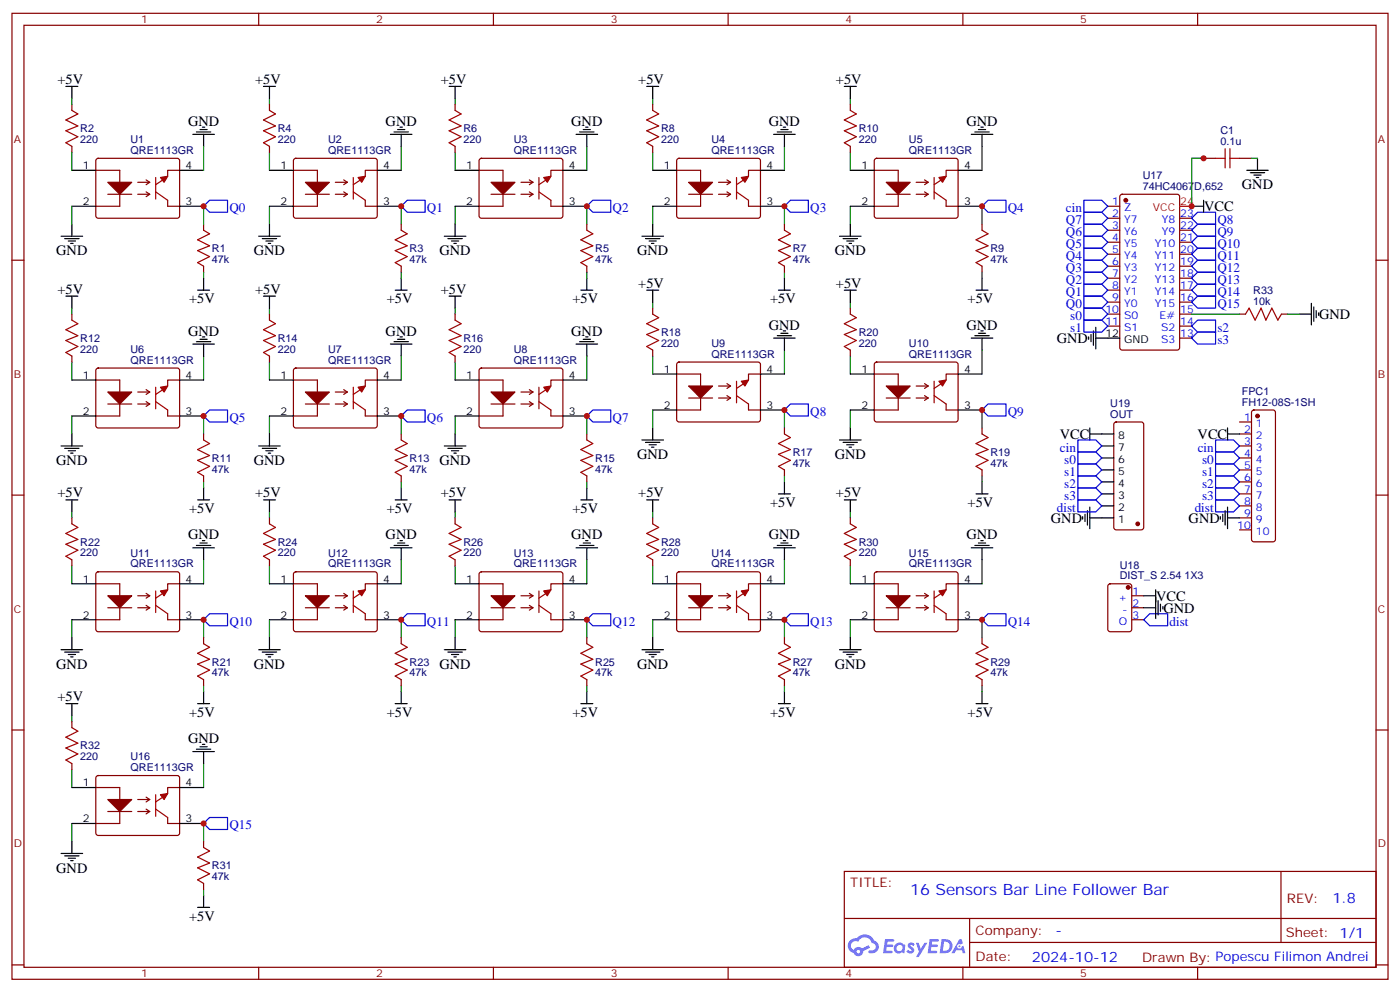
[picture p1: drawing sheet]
<svg xmlns="http://www.w3.org/2000/svg" width="412mm" height="292mm" viewBox="0 0 412 292" stroke-linecap="round" stroke-linejoin="round" font-family="sans-serif">
<g fill="none" stroke="#870000" stroke-width=".35">
<path d="M3.5 3.9h405.4v284.4h-405.4zM7.1 7.4h398.2v277.3h-398.2zM76.2 3.9v3.5M145.3 3.9v3.5M214.5 3.9v3.5M283.6 3.9v3.5M352.8 3.9v3.5M3.5 76.6h3.6M405.3 76.6h3.6M3.5 145.7h3.6M405.3 145.7h3.6M3.5 214.9h3.6"/>
<path d="M405.3 214.9h3.6M248.7 256.5h156.6v28.2h-156.6zM377.3 256.5v20.9M248.7 270.4h156.5M285.6 277.4h119.6M285.6 270.4v14.1M3.5 284h3.6M76.2 284.7v3.6M145.3 284.7v3.6M214.5 284.7v3.6M283.6 284.7v3.6M352.8 284.7v3.6"/>
<path d="M405.3 284h3.6"/>
</g>
<g fill="#5487ff">
<path d="M267.7 277.7a1.22 1.22 0 0 1 1.7 .2l-.4 .6a.47 .47 0 0 0-.3-.4 .47 .47 0 0 0-.5 .2l.1 .2a1.14 1.14 0 0 1 .8 1.8 1.14 1.14 0 0 1-1.9 0l-.2-.2 .5-.6 .7 .5a.29 .29 0 0 0 .3-.3 .29 .29 0 0 0-.2-.3 1.04 1.04 0 0 1-.6-1.7z"/>
<path d="M260.7 276.4h2.4l.3 .2-.2 .5-1.8 .1-.1 .8h1.5l.3 .4-.3 .4h-1.6l-.2 1.1h1.7l.2 .3-.2 .3-2.6 .1z"/>
<path d="M273.8 276.4h2.4l.3 .2-.1 .5-1.8 .1-.2 .8h1.6l.3 .4-.4 .4h-1.6l-.1 1.1h1.7l.2 .3-.2 .3-2.6 .1z"/>
<path d="M282.6 276.4h.7l.3 1.3-.6 .3a.69 .69 0 0 0-1 .3 .69 .69 0 0 0 .4 .9 .69 .69 0 0 0 .9-.6l.5-.2 .6 2.2h-.8l-.2-.9h-1.8l-.5 .9h-.8z"/>
<path d="M269.8 277.5h.8l.6 1.8 1.1-1.8h.9l-2.6 4.2h-.8l.9-1.5z"/>
<path d="M277.4 276.4l-.6 4.2h1.3a2.11 2.11 0 0 0 2.5-2.1 2.11 2.11 0 0 0-2.5-2.1zM278.1 277.2a1.39 1.39 0 0 1 1.7 1.4 1.39 1.39 0 0 1-1.8 1.3h-.3z"/>
<path d="M263.7 278.1a1.54 1.54 0 0 0-.1 2.1 1.54 1.54 0 0 0 2.2 .1l.6 .3 .3-2.3-.2-.3h-.4a1.49 1.49 0 0 0-2.4 .1zM264 279.1a.94 .94 0 0 1 1.8 0 .94 .94 0 0 1-1.8 0z"/>
<path d="M250.4 276.8a2.18 2.18 0 0 0 1.1 3.7 1.44 1.44 0 0 0 1.6 .9 1.44 1.44 0 0 0 1.2-1.4l2-1-.5-.8-1.9 1a1.47 1.47 0 0 0-2.4 .4 1.39 1.39 0 0 1-.7-1.9 1.39 1.39 0 0 1 2-.5 2.12 2.12 0 0 1 2.2-1.3 2.12 2.12 0 0 1 1.9 1.7 1.14 1.14 0 0 1 1.1 1.4 1.14 1.14 0 0 1-1.7 .7 .43 .43 0 0 0-.5 .4 .43 .43 0 0 0 .4 .5 1.98 1.98 0 0 0 2.5-1.2 1.98 1.98 0 0 0-1.2-2.6 3.1 3.1 0 0 0-5.3-.6l-.9 .1zM252.3 280.1a.55 .55 0 0 1 1.1 0 .55 .55 0 0 1-1.1 0z"/>
<circle cx="282.6" cy="278.5" r=".26"/>
</g>
<g fill="none" stroke="#870000" stroke-width=".35">
<path d="M21.2 30.7v1.8M79.4 30.7v1.8M134.1 30.7v1.8M192.3 30.7v1.8M250.5 30.7v1.8M21.2 43.1v1.7M28.2 50.1h7.1v10.6h-7.1M28.5 46.8l.4-.2h23.3l.5 .2 .2 .5v16.5l-.7 .4h-23.5l-.5-.7v-16.2zM31.7 57.2h7.1M40.6 57.2h3.5M40.6 53.7h3.5M43 53l1.1 .7"/>
<path d="M43 56.5l1.1 .7M44.1 53.7l-1.1 .7M44.1 57.2l-1.1 .7M49.4 58.9v1.8h3.5M52.9 50.1h-3.5v1.8M79.4 43.1v1.7M86.4 50.1h7.1v10.6h-7.1M86.7 46.8l.4-.2h23.3l.5 .2 .2 .5v16.5l-.7 .4h-23.5l-.5-.7v-16.2zM90 57.2h7M98.8 57.2h3.5M98.8 53.7h3.5M101.2 53l1.1 .7"/>
<path d="M101.2 56.5l1.1 .7M102.3 53.7l-1.1 .7M102.3 57.2l-1.1 .7M107.6 58.9v1.8h3.5M111.1 50.1h-3.5v1.8M134.1 43.1v1.7M141.1 50.1h7.1v10.6h-7.1M141.3 46.8l.5-.2h23.3l.5 .2 .2 .5-.1 16.5-.6 .4h-23.6l-.4-.7v-16.2zM144.6 57.2h7.1M153.5 57.2h3.5M153.5 53.7h3.5M155.9 53l1.1 .7"/>
<path d="M155.9 56.5l1.1 .7M157 53.7l-1.1 .7M157 57.2l-1.1 .7M162.3 58.9v1.8h3.5M165.8 50.1h-3.5v1.8M192.3 43.1v1.7M199.3 50.1h7.1v10.6h-7.1M199.6 46.8l.4-.2h23.3l.5 .2 .2 .5-.1 16.5-.6 .4h-23.5l-.5-.7v-16.2zM202.8 57.2h7.1M211.7 57.2h3.5M211.7 53.7h3.5M214.1 53l1.1 .7"/>
<path d="M214.1 56.5l1.1 .7M215.2 53.7l-1.1 .7M215.2 57.2l-1.1 .7M220.5 58.9v1.8h3.5M224 50.1h-3.5v1.8M250.5 43.1v1.7M257.5 50.1h7.1v10.6h-7.1M257.8 46.8l.4-.2h23.3l.5 .2 .2 .5v16.5l-.7 .4h-23.5l-.5-.7v-16.2zM261.1 57.2h7M269.9 57.2h3.5M269.9 53.7h3.5M272.3 53l1.1 .7"/>
<path d="M272.3 56.5l1.1 .7M273.4 53.7l-1.1 .7M273.4 57.2l-1.1 .7M278.7 58.9v1.8h3.5M282.2 50.1h-3.5v1.8M330.1 57.4l.5-.2h16.2l.6 .4 .1 44.7-.5 .7h-16.4l-.7-.4-.1-44.7zM354.5 46.6h3.6M365.1 46.6h3.6M60 66v1.8M60 78.4v1.7M118.2 66v1.8M118.2 78.4v1.7"/>
<path d="M172.9 66v1.8M172.9 78.4v1.7M231.1 66v1.8M231.1 78.4v1.7M289.3 66v1.8M289.3 78.4v1.7M326.3 60.7h3.5M326.3 64.2h3.5M326.3 67.8h3.5M326.3 71.3h3.5M326.3 74.8h3.5M326.3 78.4h3.5"/>
<path d="M347.5 64.2h3.5M347.5 67.8h3.5M347.5 71.3h3.5M347.5 74.8h3.5M347.5 78.4h3.5M21.2 92.5v1.7M79.4 92.5v1.7M134.1 92.5v1.7M192.3 90.7v1.8M250.5 90.7v1.8M326.3 81.9h3.5M326.3 85.4h3.5"/>
<path d="M326.3 88.9h3.5M326.3 92.5h3.5M326.3 96h3.5M347.5 81.9h3.5M347.5 85.4h3.5M347.5 88.9h3.5M347.5 92.5h3.5M347.5 96h3.5M347.5 99.5h3.5M365.1 92.5h1.8M377.5 92.5h1.7M21.2 104.8v1.8"/>
<path d="M28.2 111.9h7.1v10.5h-7.1M28.5 108.5l.4-.2h23.3l.5 .2 .2 .5v16.5l-.7 .5-23.5-.1-.5-.6v-16.3zM31.7 118.9h7.1M40.6 118.9h3.5M40.6 115.4h3.5M43 114.7l1.1 .7M43 118.2l1.1 .7M44.1 115.4l-1.1 .7M44.1 118.9l-1.1 .7M52.9 111.9h-3.5v1.7M79.4 104.8v1.8M86.4 111.9h7.1v10.5h-7.1"/>
<path d="M86.7 108.5l.4-.2h23.3l.5 .2 .2 .5v16.5l-.7 .5-23.5-.1-.5-.6v-16.3zM90 118.9h7M98.8 118.9h3.5M98.8 115.4h3.5M101.2 114.7l1.1 .7M101.2 118.2l1.1 .7M102.3 115.4l-1.1 .7M102.3 118.9l-1.1 .7M111.1 111.9h-3.5v1.7M134.1 104.8v1.8M141.1 111.9h7.1v10.5h-7.1M141.3 108.5l.5-.2h23.3l.5 .2 .2 .5-.1 16.5-.6 .5-23.6-.1-.4-.6v-16.3z"/>
<path d="M144.6 118.9h7.1M153.5 118.9h3.5M153.5 115.4h3.5M155.9 114.7l1.1 .7M155.9 118.2l1.1 .7M157 115.4l-1.1 .7M157 118.9l-1.1 .7M165.8 111.9h-3.5v1.7M192.3 103v1.8M199.3 110.1h7.1v10.6h-7.1M199.6 106.8l.4-.2h23.3l.5 .2 .2 .5-.1 16.5-.6 .4-23.5-.1-.5-.6v-16.2zM202.8 117.2h7.1"/>
<path d="M211.7 117.2h3.5M211.7 113.6h3.5M214.1 112.9l1.1 .7M214.1 116.5l1.1 .7M215.2 113.6l-1.1 .7M215.2 117.2l-1.1 .7M220.5 118.9v1.8h3.5M224 110.1h-3.5v1.8M250.5 103v1.8M257.5 110.1h7.1v10.6h-7.1M257.8 106.8l.4-.2h23.3l.5 .2 .2 .5v16.5l-.7 .4-23.5-.1-.5-.6v-16.2zM261.1 117.2h7"/>
<path d="M269.9 117.2h3.5M269.9 113.6h3.5M272.3 112.9l1.1 .7M272.3 116.5l1.1 .7M273.4 113.6l-1.1 .7M273.4 117.2l-1.1 .7M278.7 118.9v1.8h3.5M282.2 110.1h-3.5v1.8M49.4 120.7v1.7h3.5M60 127.7v1.8M107.6 120.7v1.7h3.5M118.2 127.7v1.8"/>
<path d="M162.3 120.7v1.7h3.5M172.9 127.7v1.8M231.1 126v1.7M231.1 138.3v1.8M289.3 126v1.7M289.3 138.3v1.8M328.3 124.4l.5-.2h7.4l.6 .4 .1 30.7-.5 .6-7.6 .1-.7-.5v-30.6zM365.1 124.2h3.6M365.1 127.7h3.6M365.1 131.3h3.6M365.1 134.8h3.6M365.1 138.3h3.6"/>
<path d="M368.9 120.9l.5-.2h5.6l.5 .2 .2 .5v37.4l-.2 .5-.5 .2h-5.6l-.5-.2-.2-.5v-37.4zM21.2 152.4v1.8M60 140.1v1.8M79.4 152.4v1.8M118.2 140.1v1.8M134.1 152.4v1.8M172.9 140.1v1.8M192.3 152.4v1.8M250.5 152.4v1.8M365.1 141.9h3.6M365.1 145.4h3.6M365.1 148.9h3.6"/>
<path d="M365.1 152.4h3.6M365.1 156h3.6M21.2 164.8v1.7M28.2 171.8h7.1v10.6h-7.1M28.5 168.5l.4-.2h23.3l.5 .2 .2 .5v16.5l-.7 .4h-23.5l-.5-.7v-16.2zM31.7 178.9h7.1M40.6 175.4h3.5M40.6 178.9h3.5M43 174.7l1.1 .7M43 178.2l1.1 .7M44.1 175.4l-1.1 .7M44.1 178.9l-1.1 .7"/>
<path d="M52.9 171.8h-3.5v1.8M79.4 164.8v1.7M86.4 171.8h7.1v10.6h-7.1M86.7 168.5l.4-.2h23.3l.5 .2 .2 .5v16.5l-.7 .4h-23.5l-.5-.7v-16.2zM90 178.9h7M98.8 175.4h3.5M98.8 178.9h3.5M101.2 174.7l1.1 .7M101.2 178.2l1.1 .7M102.3 175.4l-1.1 .7M102.3 178.9l-1.1 .7M111.1 171.8h-3.5v1.8"/>
<path d="M134.1 164.8v1.7M141.1 171.8h7.1v10.6h-7.1M141.3 168.5l.5-.2h23.3l.5 .2 .2 .5-.1 16.5-.6 .4h-23.6l-.4-.7v-16.2zM144.6 178.9h7.1M153.5 175.4h3.5M153.5 178.9h3.5M155.9 174.7l1.1 .7M155.9 178.2l1.1 .7M157 175.4l-1.1 .7M157 178.9l-1.1 .7M165.8 171.8h-3.5v1.8M192.3 164.8v1.7"/>
<path d="M199.3 171.8h7.1v10.6h-7.1M199.6 168.5l.4-.2h23.3l.5 .2 .2 .5-.1 16.5-.6 .4h-23.5l-.5-.7v-16.2zM202.8 178.9h7.1M211.7 175.4h3.5M211.7 178.9h3.5M214.1 174.7l1.1 .7M214.1 178.2l1.1 .7M215.2 175.4l-1.1 .7M215.2 178.9l-1.1 .7M224 171.8h-3.5v1.8M250.5 164.8v1.7M257.5 171.8h7.1v10.6h-7.1"/>
<path d="M257.8 168.5l.4-.2h23.3l.5 .2 .2 .5v16.5l-.7 .4h-23.5l-.5-.7v-16.2zM261.1 178.9h7M269.9 175.4h3.5M269.9 178.9h3.5M272.3 174.7l1.1 .7M272.3 178.2l1.1 .7M273.4 175.4l-1.1 .7M273.4 178.9l-1.1 .7M282.2 171.8h-3.5v1.8M326.6 172l.4-.2h5.7l.6 .5 .1 12.9-.5 .7h-5.9l-.6-.4-.1-13zM333.4 175.4h3.5M333.4 178.9h3.5"/>
<path d="M49.4 180.7v1.7h3.5M60 187.7v1.8M107.6 180.7v1.7h3.5M118.2 187.7v1.8M162.3 180.7v1.7h3.5M172.9 187.7v1.8M220.5 180.7v1.7h3.5M231.1 187.7v1.8M278.7 180.7v1.7h3.5M289.3 187.7v1.8M333.4 182.4h3.5M21.2 212.4v1.8"/>
<path d="M60 200.1v1.7M118.2 200.1v1.7M172.9 200.1v1.7M231.1 200.1v1.7M289.3 200.1v1.7M21.2 224.8v1.7M28.2 231.8h7.1v10.6h-7.1M28.5 228.5l.4-.2h23.3l.5 .2 .2 .5v16.5l-.7 .4h-23.5l-.5-.7v-16.2zM31.7 238.9h7.1M40.6 238.9h3.5M40.6 235.3h3.5M43 234.6l1.1 .7"/>
<path d="M43 238.2l1.1 .7M44.1 235.3l-1.1 .7M44.1 238.9l-1.1 .7M52.9 231.8h-3.5v1.8M49.4 240.6v1.8h3.5M60 247.7v1.7M60 260v1.8"/>
</g>
<g fill="#870000" stroke="#870000" stroke-width=".35">
<path d="M31.7 53.7h7.1l-3.5 3.5z"/>
<path d="M90 53.7h7l-3.5 3.5z"/>
<path d="M144.6 53.7h7.1l-3.5 3.5z"/>
<path d="M202.8 53.7h7.1l-3.5 3.5z"/>
<path d="M261.1 53.7h7l-3.5 3.5z"/>
<path d="M31.7 115.4h7.1l-3.5 3.5z"/>
<path d="M90 115.4h7l-3.5 3.5z"/>
<path d="M144.6 115.4h7.1l-3.5 3.5z"/>
<path d="M202.8 113.6h7.1l-3.5 3.6z"/>
<path d="M261.1 113.6h7l-3.5 3.6z"/>
<path d="M31.7 175.4h7.1l-3.5 3.5z"/>
<path d="M90 175.4h7l-3.5 3.5z"/>
<path d="M144.6 175.4h7.1l-3.5 3.5z"/>
<path d="M202.8 175.4h7.1l-3.5 3.5z"/>
<path d="M261.1 175.4h7l-3.5 3.5z"/>
<path d="M31.7 235.3h7.1l-3.5 3.6z"/>
<circle cx="331.6" cy="58.9" r=".53"/>
<circle cx="332.3" cy="172.9" r=".53"/>
<circle cx="335.1" cy="154.2" r=".53"/>
<circle cx="370.4" cy="122.4" r=".53"/>
</g>
<g fill="none" stroke="#000" stroke-width=".35">
<path d="M19.4 25.4h3.5M21.2 25.4v3.6M56.8 39.5h6.3M57.9 38.8h4.2M58.9 38.1h2.1M59.6 37.4h.7M60 39.5v3.6M77.6 25.4h3.5M79.4 25.4v3.6M115 39.5h6.4M116.1 38.8h4.2M117.1 38.1h2.1"/>
<path d="M117.8 37.4h.7M118.2 39.5v3.6M132.3 25.4h3.5M134.1 25.4v3.6M169.7 39.5h6.3M170.7 38.8h4.3M171.8 38.1h2.1M172.5 37.4h.7M172.9 39.5v3.6M190.5 25.4h3.5M192.3 25.4v3.6M227.9 39.5h6.3"/>
<path d="M229 38.8h4.2M230 38.1h2.1M230.7 37.4h.7M231.1 39.5v3.6M248.7 25.4h3.5M250.5 25.4v3.6M286.1 39.5h6.4M287.2 38.8h4.2M288.2 38.1h2.1M288.9 37.4h.7M289.3 39.5v3.6M21.2 50.1h7"/>
<path d="M52.9 50.1h7.1M79.4 50.1h7M111.1 50.1h7.1M134.1 50.1h7M165.8 50.1h7.1M192.3 50.1h7M224 50.1h7.1M250.5 50.1h7M282.2 50.1h7.1M354.5 58.9v3.6M367.2 50.1h6.4M368.3 50.8h4.2"/>
<path d="M369.4 51.5h2.1M370.1 52.2h.7M370.4 46.6v3.5M18 69.5h6.3M19 70.2h4.3M20.1 70.9h2.1M20.8 71.6h.7M21.2 60.7h7M21.2 66v3.5M52.9 60.7h7.1M76.2 69.5h6.3M77.3 70.2h4.2"/>
<path d="M78.3 70.9h2.1M79 71.6h.7M79.4 60.7h7M79.4 66v3.5M111.1 60.7h7.1M130.9 69.5h6.3M131.9 70.2h4.3M133 70.9h2.1M133.7 71.6h.7M134.1 60.7h7M134.1 66v3.5M165.8 60.7h7.1"/>
<path d="M189.1 69.5h6.3M190.1 70.2h4.3M191.2 70.9h2.1M191.9 71.6h.7M192.3 60.7h7M192.3 66v3.5M224 60.7h7.1M247.3 69.5h6.3M248.4 70.2h4.2M249.4 70.9h2.1M250.1 71.6h.7M250.5 60.7h7"/>
<path d="M250.5 66v3.5M282.2 60.7h7.1M351 60.7h3.5M19.4 87.2h3.5M21.2 87.2v3.5M58.2 85.4h3.5M58.9 99.9h2.1M59.6 99.2h.7M60 81.9v3.5M77.6 87.2h3.5M79.4 87.2v3.5M116.4 85.4h3.5"/>
<path d="M117.1 99.9h2.1M117.8 99.2h.7M118.2 81.9v3.5M132.3 87.2h3.5M134.1 87.2v3.5M171.1 85.4h3.5M171.8 99.9h2.1M172.5 99.2h.7M172.9 81.9v3.5M190.5 85.4h3.5M192.3 85.4v3.5M227.9 99.5h6.3"/>
<path d="M229 98.8h4.2M229.3 85.4h3.5M230 98.1h2.1M230.7 97.4h.7M231.1 81.9v3.5M231.1 99.5v3.5M248.7 85.4h3.5M250.5 85.4v3.5M286.1 99.5h6.4M287.2 98.8h4.2M287.5 85.4h3.5M288.2 98.1h2.1"/>
<path d="M288.9 97.4h.7M289.3 81.9v3.5M289.3 99.5v3.5M320.7 99.2v.7M321.4 98.5v2.1M322.1 97.4v4.2M322.8 99.5h7M322.8 96.3v6.4M382.8 92.5h3.5M386.3 89.3v6.3M387 90.3v4.3M387.7 91.4v2.1"/>
<path d="M388.4 92.1v.7M21.2 111.9h7M52.9 111.9h7.1M56.8 101.3h6.3M57.9 100.6h4.2M60 101.3v3.5M79.4 111.9h7M111.1 111.9h7.1M115 101.3h6.4M116.1 100.6h4.2M118.2 101.3v3.5M134.1 111.9h7"/>
<path d="M165.8 111.9h7.1M169.7 101.3h6.3M170.7 100.6h4.3M172.9 101.3v3.5M192.3 110.1h7M224 110.1h7.1M250.5 110.1h7M282.2 110.1h7.1M18 131.3h6.3M19 132h4.3M20.1 132.7h2.1M20.8 133.4h.7"/>
<path d="M21.2 127.7v3.6M21.2 122.4h7M52.9 122.4h7.1M76.2 131.3h6.3M77.3 132h4.2M78.3 132.7h2.1M79 133.4h.7M79.4 127.7v3.6M79.4 122.4h7M111.1 122.4h7.1M130.9 131.3h6.3M131.9 132h4.3"/>
<path d="M133 132.7h2.1M133.7 133.4h.7M134.1 127.7v3.6M134.1 122.4h7M165.8 122.4h7.1M189.1 129.5h6.3M190.1 130.2h4.3M191.2 130.9h2.1M191.9 131.6h.7M192.3 126v3.5M192.3 120.7h7M224 120.7h7.1"/>
<path d="M247.3 129.5h6.3M248.4 130.2h4.2M249.4 130.9h2.1M250.1 131.6h.7M250.5 126v3.5M250.5 120.7h7M282.2 120.7h7.1M321 127.7h7.1M321 126v3.5M324.6 138.3h3.5M324.6 134.8h3.5M324.6 131.3h3.5"/>
<path d="M361.6 127.7h3.5M361.6 126v3.5M19.4 147.1h3.5M21.2 147.1v3.6M58.2 147.1h3.5M58.9 159.8h2.1M59.6 159.1h.7M60 143.6v3.5M77.6 147.1h3.5M79.4 147.1v3.6M116.4 147.1h3.5M117.1 159.8h2.1"/>
<path d="M117.8 159.1h.7M118.2 143.6v3.5M132.3 147.1h3.5M134.1 147.1v3.6M171.1 147.1h3.5M171.8 159.8h2.1M172.5 159.1h.7M172.9 143.6v3.5M190.5 147.1h3.5M192.3 147.1v3.6M229.3 145.4h3.5M230 159.8h2.1"/>
<path d="M230.7 159.1h.7M231.1 141.9v3.5M248.7 147.1h3.5M250.5 147.1v3.6M287.5 145.4h3.5M288.2 159.8h2.1M288.9 159.1h.7M289.3 141.9v3.5M318.9 152.1v.7M319.6 151.4v2.1M320.3 150.3v4.3M321 152.4h7.1"/>
<path d="M321 149.3v6.3M324.6 148.9h3.5M324.6 145.4h3.5M324.6 141.9h3.5M359.5 152.1v.7M360.2 151.4v2.1M360.9 150.3v4.3M361.6 152.4h3.5M361.6 149.3v6.3M21.2 171.8h7M52.9 171.8h7.1M56.8 161.3h6.3"/>
<path d="M57.9 160.5h4.2M60 161.3v3.5M79.4 171.8h7M111.1 171.8h7.1M115 161.3h6.4M116.1 160.5h4.2M118.2 161.3v3.5M134.1 171.8h7M165.8 171.8h7.1M169.7 161.3h6.3M170.7 160.5h4.3M172.9 161.3v3.5"/>
<path d="M192.3 171.8h7M224 171.8h7.1M227.9 161.3h6.3M229 160.5h4.2M231.1 161.3v3.5M250.5 171.8h7M282.2 171.8h7.1M286.1 161.3h6.4M287.2 160.5h4.2M289.3 161.3v3.5M336.9 178.9h3.5M336.9 175.4h3.5"/>
<path d="M340.4 173.6v8.5M341.1 176.8v4.2M341.8 177.8v2.2M342.5 178.5v.7M18 191.2h6.3M19 191.9h4.3M20.1 192.7h2.1M20.8 193.4h.7M21.2 187.7v3.5M21.2 182.4h7M52.9 182.4h7.1M76.2 191.2h6.3"/>
<path d="M77.3 191.9h4.2M78.3 192.7h2.1M79 193.4h.7M79.4 187.7v3.5M79.4 182.4h7M111.1 182.4h7.1M130.9 191.2h6.3M131.9 191.9h4.3M133 192.7h2.1M133.7 193.4h.7M134.1 187.7v3.5M134.1 182.4h7"/>
<path d="M165.8 182.4h7.1M189.1 191.2h6.3M190.1 191.9h4.3M191.2 192.7h2.1M191.9 193.4h.7M192.3 187.7v3.5M192.3 182.4h7M224 182.4h7.1M247.3 191.2h6.3M248.4 191.9h4.2M249.4 192.7h2.1M250.1 193.4h.7"/>
<path d="M250.5 187.7v3.5M250.5 182.4h7M282.2 182.4h7.1M19.4 207.1h3.5M21.2 207.1v3.5M58.2 207.1h3.5M58.9 219.8h2.1M59.6 219.1h.7M60 203.6v3.5M116.4 207.1h3.5M118.2 203.6v3.5M171.1 207.1h3.5"/>
<path d="M172.9 203.6v3.5M229.3 207.1h3.5M231.1 203.6v3.5M287.5 207.1h3.5M289.3 203.6v3.5M21.2 231.8h7M52.9 231.8h7.1M56.8 221.2h6.3M57.9 220.5h4.2M60 221.2v3.6M18 251.2h6.3M19 251.9h4.3"/>
<path d="M20.1 252.6h2.1M20.8 253.3h.7M21.2 247.7v3.5M21.2 242.4h7M52.9 242.4h7.1M58.2 267.1h3.5M60 263.6v3.5"/>
</g>
<g fill="#a10000" stroke="#a10000" stroke-width=".35">
<path d="M47.3 52.2l2.1-.3-1.1 1.8z"/>
<path d="M105.5 52.2l2.1-.3-1.1 1.8z"/>
<path d="M160.2 52.2l2.1-.3-1.1 1.8z"/>
<path d="M218.4 52.2l2.1-.3-1.1 1.8z"/>
<path d="M276.6 52.2l2.1-.3-1.1 1.8z"/>
<path d="M47.3 114l2.1-.4-1.1 1.8z"/>
<path d="M105.5 114l2.1-.4-1.1 1.8z"/>
<path d="M160.2 114l2.1-.4-1.1 1.8z"/>
<path d="M218.4 112.2l2.1-.3-1.1 1.7z"/>
<path d="M276.6 112.2l2.1-.3-1.1 1.7z"/>
<path d="M47.3 174l2.1-.4-1.1 1.8z"/>
<path d="M105.5 174l2.1-.4-1.1 1.8z"/>
<path d="M160.2 174l2.1-.4-1.1 1.8z"/>
<path d="M218.4 174l2.1-.4-1.1 1.8z"/>
<path d="M276.6 174l2.1-.4-1.1 1.8z"/>
<path d="M47.3 233.9l2.1-.3-1.1 1.7z"/>
</g>
<g fill="none" stroke="#a10000" stroke-width=".35">
<path d="M21.2 32.5l1.7 1-3.5 1.8 3.5 1.8-3.5 1.4 3.5 1.8-3.5 1.7 1.8 1.1M79.4 32.5l1.7 1-3.5 1.8 3.5 1.8-3.5 1.4 3.5 1.8-3.5 1.7 1.8 1.1M134.1 32.5l1.7 1-3.5 1.8 3.5 1.8-3.5 1.4 3.5 1.8-3.5 1.7 1.8 1.1M192.3 32.5l1.7 1-3.5 1.8 3.5 1.8-3.5 1.4 3.5 1.8-3.5 1.7 1.8 1.1M250.5 32.5l1.7 1-3.5 1.8 3.5 1.8-3.5 1.4 3.5 1.8-3.5 1.7 1.8 1.1M45.9 56.5l3.5 2.4M45.9 52.2v6.4M48 53l-2.1 1.4M104.1 56.5l3.5 2.4M104.1 52.2v6.4M106.2 53l-2.1 1.4M158.7 56.5l3.6 2.4"/>
<path d="M158.7 52.2v6.4M160.9 53l-2.2 1.4M217 56.5l3.5 2.4M217 52.2v6.4M219.1 53l-2.1 1.4M275.2 56.5l3.5 2.4M275.2 52.2v6.4M277.3 53l-2.1 1.4M358.1 46.6h2.8M360.9 43.8v5.6M362.3 46.6h2.8M362.3 43.8v5.6"/>
<path d="M60 67.8l1.7 1-3.5 1.8 3.5 1.8-3.5 1.4 3.5 1.7-3.5 1.8 1.8 1.1M118.2 67.8l1.7 1-3.5 1.8 3.5 1.8-3.5 1.4 3.5 1.7-3.5 1.8 1.8 1.1M172.9 67.8l1.7 1-3.5 1.8 3.5 1.8-3.5 1.4 3.5 1.7-3.5 1.8 1.8 1.1M231.1 67.8l1.7 1-3.5 1.8 3.5 1.8-3.5 1.4 3.5 1.7-3.5 1.8 1.8 1.1M289.3 67.8l1.7 1-3.5 1.8 3.5 1.8-3.5 1.4 3.5 1.7-3.5 1.8 1.8 1.1M21.2 94.2l1.7 1.1-3.5 1.7 3.5 1.8-3.5 1.4 3.5 1.8-3.5 1.8 1.8 1M79.4 94.2l1.7 1.1-3.5 1.7 3.5 1.8-3.5 1.4 3.5 1.8-3.5 1.8 1.8 1M134.1 94.2l1.7 1.1-3.5 1.7 3.5 1.8-3.5 1.4 3.5 1.8-3.5 1.8 1.8 1M192.3 92.5l1.7 1-3.5 1.8 3.5 1.7-3.5 1.5 3.5 1.7-3.5 1.8 1.8 1M250.5 92.5l1.7 1-3.5 1.8 3.5 1.7-3.5 1.5 3.5 1.7-3.5 1.8 1.8 1M366.9 92.5l1-1.8 1.8 3.5 1.8-3.5 1.4 3.5 1.7-3.5 1.8 3.5 1.1-1.7M45.9 114v6.3"/>
<path d="M45.9 118.2l3.5 2.5M48 114.7l-2.1 1.4M104.1 114v6.3M104.1 118.2l3.5 2.5M106.2 114.7l-2.1 1.4M158.7 114v6.3M158.7 118.2l3.6 2.5M160.9 114.7l-2.2 1.4M217 112.2v6.4M217 116.5l3.5 2.4M219.1 112.9l-2.1 1.4M275.2 112.2v6.4"/>
<path d="M275.2 116.5l3.5 2.4M277.3 112.9l-2.1 1.4M60 129.5l1.7 1.1-3.5 1.7 3.5 1.8-3.5 1.4 3.5 1.8-3.5 1.7 1.8 1.1M118.2 129.5l1.7 1.1-3.5 1.7 3.5 1.8-3.5 1.4 3.5 1.8-3.5 1.7 1.8 1.1M172.9 129.5l1.7 1.1-3.5 1.7 3.5 1.8-3.5 1.4 3.5 1.8-3.5 1.7 1.8 1.1M231.1 127.7l1.7 1.1-3.5 1.8 3.5 1.7-3.5 1.4 3.5 1.8-3.5 1.8 1.8 1M289.3 127.7l1.7 1.1-3.5 1.8 3.5 1.7-3.5 1.4 3.5 1.8-3.5 1.8 1.8 1M21.2 154.2l1.7 1.1-3.5 1.7 3.5 1.8-3.5 1.4 3.5 1.8-3.5 1.7 1.8 1.1M79.4 154.2l1.7 1.1-3.5 1.7 3.5 1.8-3.5 1.4 3.5 1.8-3.5 1.7 1.8 1.1M134.1 154.2l1.7 1.1-3.5 1.7 3.5 1.8-3.5 1.4 3.5 1.8-3.5 1.7 1.8 1.1M192.3 154.2l1.7 1.1-3.5 1.7 3.5 1.8-3.5 1.4 3.5 1.8-3.5 1.7 1.8 1.1M250.5 154.2l1.7 1.1-3.5 1.7 3.5 1.8-3.5 1.4 3.5 1.8-3.5 1.7 1.8 1.1"/>
<path d="M45.9 174v6.3M45.9 178.2l3.5 2.5M48 174.7l-2.1 1.4M104.1 174v6.3M104.1 178.2l3.5 2.5M106.2 174.7l-2.1 1.4M158.7 174v6.3M158.7 178.2l3.6 2.5M160.9 174.7l-2.2 1.4M217 174v6.3M217 178.2l3.5 2.5M219.1 174.7l-2.1 1.4"/>
<path d="M275.2 174v6.3M275.2 178.2l3.5 2.5M277.3 174.7l-2.1 1.4M60 189.5l1.7 1-3.5 1.8 3.5 1.8-3.5 1.4 3.5 1.7-3.5 1.8 1.8 1.1M118.2 189.5l1.7 1-3.5 1.8 3.5 1.8-3.5 1.4 3.5 1.7-3.5 1.8 1.8 1.1M172.9 189.5l1.7 1-3.5 1.8 3.5 1.8-3.5 1.4 3.5 1.7-3.5 1.8 1.8 1.1M231.1 189.5l1.7 1-3.5 1.8 3.5 1.8-3.5 1.4 3.5 1.7-3.5 1.8 1.8 1.1M289.3 189.5l1.7 1-3.5 1.8 3.5 1.8-3.5 1.4 3.5 1.7-3.5 1.8 1.8 1.1M21.2 214.2l1.7 1-3.5 1.8 3.5 1.8-3.5 1.4 3.5 1.7-3.5 1.8 1.8 1.1M45.9 233.9v6.4M45.9 238.2l3.5 2.4M48 234.6l-2.1 1.4"/>
<path d="M60 249.4l1.7 1.1-3.5 1.8 3.5 1.7-3.5 1.4 3.5 1.8-3.5 1.8 1.8 1"/>
</g>
<g fill="none" stroke="#008700" stroke-width=".35">
<path d="M21.2 29v1.7M79.4 29v1.7M134.1 29v1.7M192.3 29v1.7M250.5 29v1.7M21.2 44.8v5.3M60 43.1v7M79.4 44.8v5.3M118.2 43.1v7M134.1 44.8v5.3M172.9 43.1v7M192.3 44.8v5.3"/>
<path d="M231.1 43.1v7M250.5 44.8v5.3M289.3 43.1v7M354.5 46.6h-3.5v14.1M368.7 46.6h1.7M21.2 60.7v5.3M60 60.7v5.3M79.4 60.7v5.3M118.2 60.7v5.3M134.1 60.7v5.3M172.9 60.7v5.3M192.3 60.7v5.3"/>
<path d="M231.1 60.7v5.3M250.5 60.7v5.3M289.3 60.7v5.3M21.2 90.7v1.8M60 80.1v1.8M79.4 90.7v1.8M118.2 80.1v1.8M134.1 90.7v1.8M172.9 80.1v1.8M192.3 88.9v1.8M231.1 80.1v1.8M250.5 88.9v1.8"/>
<path d="M289.3 80.1v1.8M351 92.5h14.1M379.2 92.5h3.6M21.2 106.6v5.3M60 104.8v7.1M79.4 106.6v5.3M118.2 104.8v7.1M134.1 106.6v5.3M172.9 104.8v7.1M192.3 104.8v5.3M231.1 103v7.1M250.5 104.8v5.3"/>
<path d="M289.3 103v7.1M21.2 122.4v5.3M60 122.4v5.3M79.4 122.4v5.3M118.2 122.4v5.3M134.1 122.4v5.3M172.9 122.4v5.3M192.3 120.7v5.3M231.1 120.7v5.3M250.5 120.7v5.3M289.3 120.7v5.3M21.2 150.7v1.7"/>
<path d="M60 141.9v1.7M79.4 150.7v1.7M118.2 141.9v1.7M134.1 150.7v1.7M172.9 141.9v1.7M192.3 150.7v1.7M231.1 140.1v1.8M250.5 150.7v1.7M289.3 140.1v1.8M21.2 166.5v5.3M60 164.8v7M79.4 166.5v5.3"/>
<path d="M118.2 164.8v7M134.1 166.5v5.3M172.9 164.8v7M192.3 166.5v5.3M231.1 164.8v7M250.5 166.5v5.3M289.3 164.8v7M21.2 182.4v5.3M60 182.4v5.3M79.4 182.4v5.3M118.2 182.4v5.3M134.1 182.4v5.3"/>
<path d="M172.9 182.4v5.3M192.3 182.4v5.3M231.1 182.4v5.3M250.5 182.4v5.3M289.3 182.4v5.3M21.2 210.6v1.8M60 201.8v1.8M118.2 201.8v1.8M172.9 201.8v1.8M231.1 201.8v1.8M289.3 201.8v1.8M21.2 226.5v5.3"/>
<path d="M60 224.8v7M21.2 242.4v5.3M60 242.4v5.3M60 261.8v1.8"/>
</g>
<path d="M347.5 60.7h3.5" fill="none" stroke="#f00" stroke-width=".35"/>
<g fill="none" stroke="#00f" stroke-width=".35">
<path d="M119.9 58.9h5.3v3.6h-5.3l-1.7-1.8zM174.6 58.9h5.3v3.6h-5.3l-1.7-1.8zM232.8 58.9h5.3v3.6h-5.3l-1.7-1.8zM291 58.9h5.3v3.6h-5.3l-1.7-1.8zM319.3 58.9h5.3l1.7 1.8-1.7 1.8h-5.3zM60 60.7l1.7-1.8h5.3v3.6h-5.3zM319.3 76.6h5.3l1.7 1.8-1.7 1.7h-5.3zM319.3 73.1h5.3l1.7 1.7-1.7 1.8h-5.3zM319.3 69.5h5.3l1.7 1.8-1.7 1.8h-5.3zM319.3 66h5.3l1.7 1.8-1.7 1.7h-5.3zM319.3 62.5h5.3l1.7 1.7-1.7 1.8h-5.3zM351 78.4l1.8-1.8h5.3v3.5h-5.3z"/>
<path d="M351 71.3l1.8-1.8h5.3v3.6h-5.3zM351 67.8l1.8-1.8h5.3v3.5h-5.3zM352.8 73.1h5.3v3.5h-5.3l-1.8-1.8zM352.8 62.5h5.3v3.5h-5.3l-1.8-1.8zM319.3 94.2h5.3l1.7 1.8-1.7 1.8h-5.3zM319.3 90.7h5.3l1.7 1.8-1.7 1.7h-5.3zM319.3 87.2h5.3l1.7 1.7-1.7 1.8h-5.3zM319.3 83.6h5.3l1.7 1.8-1.7 1.8h-5.3zM319.3 80.1h5.3l1.7 1.8-1.7 1.7h-5.3zM351 99.5l1.8-1.7h5.3v3.5h-5.3zM352.8 94.2h5.3v3.6h-5.3l-1.8-1.8zM352.8 87.2h5.3v3.5h-5.3l-1.8-1.8z"/>
<path d="M352.8 83.6h5.3v3.6h-5.3l-1.8-1.8zM352.8 80.1h5.3v3.5h-5.3l-1.8-1.7zM232.8 118.9h5.3v3.5h-5.3l-1.7-1.7zM291 118.9h5.3v3.5h-5.3l-1.7-1.7zM61.7 120.7h5.3v3.5h-5.3l-1.7-1.8zM119.9 120.7h5.3v3.5h-5.3l-1.7-1.8zM174.6 120.7h5.3v3.5h-5.3l-1.7-1.8zM317.5 133h5.3l1.8 1.8-1.8 1.8h-5.3zM317.5 136.6h5.3l1.8 1.7-1.8 1.8h-5.3zM317.5 129.5h5.3l1.8 1.8-1.8 1.7h-5.3zM358.1 129.5h5.3l1.7 1.8-1.7 1.7h-5.3zM358.1 136.6h5.3l1.7 1.7-1.7 1.8h-5.3z"/>
<path d="M358.1 133h5.3l1.7 1.8-1.7 1.8h-5.3zM317.5 140.1h5.3l1.8 1.8-1.8 1.7h-5.3zM317.5 143.6h5.3l1.8 1.8-1.8 1.7h-5.3zM317.5 147.1h5.3l1.8 1.8-1.8 1.8h-5.3zM358.1 147.1h5.3l1.7 1.8-1.7 1.8h-5.3zM358.1 143.6h5.3l1.7 1.8-1.7 1.7h-5.3zM358.1 140.1h5.3l1.7 1.8-1.7 1.7h-5.3zM61.7 180.7h5.3v3.5h-5.3l-1.7-1.8zM119.9 180.7h5.3v3.5h-5.3l-1.7-1.8zM174.6 180.7h5.3v3.5h-5.3l-1.7-1.8zM232.8 180.7h5.3v3.5h-5.3l-1.7-1.8zM291 180.7h5.3v3.5h-5.3l-1.7-1.8z"/>
<path d="M338.7 180.7h5.3v3.5h-5.3l-1.8-1.8zM61.7 240.6h5.3v3.6h-5.3l-1.7-1.8z"/>
</g>
<g fill="#c00">
<circle cx="351" cy="60.7" r=".88"/>
<circle cx="354.5" cy="46.6" r=".88"/>
<circle cx="60" cy="60.7" r=".88"/>
<circle cx="118.2" cy="60.7" r=".88"/>
<circle cx="172.9" cy="60.7" r=".88"/>
<circle cx="231.1" cy="60.7" r=".88"/>
<circle cx="289.3" cy="60.7" r=".88"/>
<circle cx="60" cy="122.4" r=".88"/>
<circle cx="118.2" cy="122.4" r=".88"/>
<circle cx="172.9" cy="122.4" r=".88"/>
<circle cx="231.1" cy="120.7" r=".88"/>
<circle cx="289.3" cy="120.7" r=".88"/>
<circle cx="60" cy="182.4" r=".88"/>
<circle cx="118.2" cy="182.4" r=".88"/>
<circle cx="172.9" cy="182.4" r=".88"/>
<circle cx="231.1" cy="182.4" r=".88"/>
<circle cx="289.3" cy="182.4" r=".88"/>
<circle cx="60" cy="242.4" r=".88"/>
</g>
<text font-size="4.6" fill="#00f" x="268.1" y="263.6">16 Sensors Bar Line Follower Bar</text>
<g font-size="4.2">
<text x="16.9" y="24.7">+5V</text>
<text x="75.1" y="24.7">+5V</text>
<text x="129.8" y="24.7">+5V</text>
<text x="188" y="24.7">+5V</text>
<text x="246.2" y="24.7">+5V</text>
<text x="55.4" y="37.1">GND</text>
<text x="113.6" y="37.1">GND</text>
<text x="168.3" y="37.1">GND</text>
<text x="226.5" y="37.1">GND</text>
<text x="284.7" y="37.1">GND</text>
<text x="365.8" y="55.8">GND</text>
<text x="354.7" y="62.1">VCC</text>
<text x="16.6" y="75.2">GND</text>
<text x="74.8" y="75.2">GND</text>
<text x="129.5" y="75.2">GND</text>
<text x="187.7" y="75.2">GND</text>
<text x="245.9" y="75.2">GND</text>
<text x="16.9" y="86.5">+5V</text>
<text x="55.7" y="89.3">+5V</text>
<text x="75.1" y="86.5">+5V</text>
<text x="113.9" y="89.3">+5V</text>
<text x="129.8" y="86.5">+5V</text>
<text x="168.6" y="89.3">+5V</text>
<text x="188" y="84.7">+5V</text>
<text x="226.8" y="89.3">+5V</text>
<text x="246.2" y="84.7">+5V</text>
<text x="285" y="89.3">+5V</text>
<text x="388.6" y="93.9">GND</text>
<text x="55.4" y="98.8">GND</text>
<text x="113.6" y="98.8">GND</text>
<text x="168.3" y="98.8">GND</text>
<text x="226.5" y="97">GND</text>
<text x="284.7" y="97">GND</text>
<text x="311.3" y="100.9">GND</text>
<text x="312.2" y="129.1">VCC</text>
<text x="352.8" y="129.1">VCC</text>
<text x="16.6" y="136.9">GND</text>
<text x="74.8" y="136.9">GND</text>
<text x="129.5" y="136.9">GND</text>
<text x="187.7" y="135.1">GND</text>
<text x="245.9" y="135.1">GND</text>
<text x="16.9" y="146.4">+5V</text>
<text x="75.1" y="146.4">+5V</text>
<text x="129.8" y="146.4">+5V</text>
<text x="188" y="146.4">+5V</text>
<text x="226.8" y="149.3">+5V</text>
<text x="246.2" y="146.4">+5V</text>
<text x="285" y="149.3">+5V</text>
<text x="55.7" y="151">+5V</text>
<text x="113.9" y="151">+5V</text>
<text x="168.6" y="151">+5V</text>
<text x="309.6" y="153.8">GND</text>
<text x="350.1" y="153.8">GND</text>
<text x="55.4" y="158.8">GND</text>
<text x="113.6" y="158.8">GND</text>
<text x="168.3" y="158.8">GND</text>
<text x="226.5" y="158.8">GND</text>
<text x="284.7" y="158.8">GND</text>
<text x="340.6" y="176.8">VCC</text>
<text x="342.7" y="180.3">GND</text>
<text x="16.6" y="196.9">GND</text>
<text x="74.8" y="196.9">GND</text>
<text x="129.5" y="196.9">GND</text>
<text x="187.7" y="196.9">GND</text>
<text x="245.9" y="196.9">GND</text>
<text x="16.9" y="206.4">+5V</text>
<text x="55.7" y="211">+5V</text>
<text x="113.9" y="211">+5V</text>
<text x="168.6" y="211">+5V</text>
<text x="226.8" y="211">+5V</text>
<text x="285" y="211">+5V</text>
<text x="55.4" y="218.8">GND</text>
<text x="16.6" y="256.9">GND</text>
<text x="55.7" y="271">+5V</text>
</g>
<g font-size="4.2" fill="#00f">
<text x="392.5" y="265.8">1.8</text>
<text x="310.9" y="275.3">-</text>
<text x="304" y="283.1">2024-10-12</text>
</g>
<g font-size="3.9" fill="#00f">
<text x="67.6" y="62.5">Q0</text>
<text x="125.8" y="62.5">Q1</text>
<text x="180.4" y="62.5">Q2</text>
<text x="238.7" y="62.5">Q3</text>
<text x="296.9" y="62.5">Q4</text>
<text x="314" y="62.5">cin</text>
<text x="314" y="69.5">Q6</text>
<text x="314" y="66">Q7</text>
<text x="358.6" y="69.5">Q9</text>
<text x="358.6" y="66">Q8</text>
<text x="314" y="76.6">Q4</text>
<text x="314" y="73.1">Q5</text>
<text x="358.6" y="76.6">Q11</text>
<text x="358.6" y="73.1">Q10</text>
<text x="314" y="83.6">Q2</text>
<text x="314" y="80.1">Q3</text>
<text x="358.6" y="83.6">Q13</text>
<text x="358.6" y="80.1">Q12</text>
<text x="314" y="87.2">Q1</text>
<text x="358.6" y="87.2">Q14</text>
<text x="314" y="90.7">Q0</text>
<text x="315.3" y="94.2">s0</text>
<text x="358.6" y="90.7">Q15</text>
<text x="315.3" y="97.8">s1</text>
<text x="358.6" y="101.3">s3</text>
<text x="358.6" y="97.8">s2</text>
<text x="67.6" y="124.2">Q5</text>
<text x="125.8" y="124.2">Q6</text>
<text x="180.4" y="124.2">Q7</text>
<text x="238.7" y="122.4">Q8</text>
<text x="296.9" y="122.4">Q9</text>
<text x="312.2" y="133">cin</text>
<text x="313.5" y="136.6">s0</text>
<text x="352.8" y="133">cin</text>
<text x="354.1" y="136.6">s0</text>
<text x="313.5" y="140.1">s1</text>
<text x="313.5" y="143.6">s2</text>
<text x="354.1" y="143.6">s2</text>
<text x="354.1" y="140.1">s1</text>
<text x="313.5" y="147.1">s3</text>
<text x="354.1" y="147.1">s3</text>
<text x="311.3" y="150.7">dist</text>
<text x="351.9" y="150.7">dist</text>
<text x="67.6" y="184.2">Q10</text>
<text x="125.8" y="184.2">Q11</text>
<text x="180.4" y="184.2">Q12</text>
<text x="238.7" y="184.2">Q13</text>
<text x="296.9" y="184.2">Q14</text>
<text x="344.5" y="184.2">dist</text>
<text x="67.6" y="244.2">Q15</text>
</g>
<g font-size="3.9" fill="#800">
<text x="250.5" y="261.1">TITLE:</text>
<text x="379.1" y="265.8">REV:</text>
<text x="287.4" y="275.3">Company:</text>
<text x="378.7" y="275.9">Sheet: 1/1</text>
<text x="287.4" y="283">Date:</text>
<text x="336.4" y="283.1">Drawn By: Popescu Filimon Andrei</text>
</g>
<g font-size="3.2" fill="#800">
<text x="41.6" y="6.9">1</text>
<text x="110.8" y="6.9">2</text>
<text x="179.9" y="6.9">3</text>
<text x="249.1" y="6.9">4</text>
<text x="318.2" y="6.9">5</text>
<text x="4.1" y="42">A</text>
<text x="405.9" y="42">A</text>
<text x="4.1" y="111.2">B</text>
<text x="405.9" y="111.2">B</text>
<text x="4.1" y="180.3">C</text>
<text x="405.9" y="180.3">C</text>
<text x="4.1" y="249.4">D</text>
<text x="405.9" y="249.4">D</text>
<text x="41.6" y="287.7">1</text>
<text x="110.8" y="287.7">2</text>
<text x="179.9" y="287.7">3</text>
<text x="249.1" y="287.7">4</text>
<text x="318.2" y="287.7">5</text>
</g>
<g font-size="3.2" fill="#000080">
<text x="23.6" y="38.9">R2</text>
<text x="81.8" y="38.9">R4</text>
<text x="136.5" y="38.9">R6</text>
<text x="194.7" y="38.9">R8</text>
<text x="252.9" y="38.9">R10</text>
<text x="359.5" y="39.5">C1</text>
<text x="23.6" y="42.1">220</text>
<text x="38.4" y="45.3">QRE1113GR</text>
<text x="38.4" y="42.1">U1</text>
<text x="81.8" y="42.1">220</text>
<text x="96.7" y="45.3">QRE1113GR</text>
<text x="96.7" y="42.1">U2</text>
<text x="136.5" y="42.1">220</text>
<text x="151.3" y="45.3">QRE1113GR</text>
<text x="151.3" y="42.1">U3</text>
<text x="194.7" y="42.1">220</text>
<text x="209.5" y="45.3">QRE1113GR</text>
<text x="209.5" y="42.1">U4</text>
<text x="252.9" y="42.1">220</text>
<text x="267.7" y="45.3">QRE1113GR</text>
<text x="267.7" y="42.1">U5</text>
<text x="359.5" y="42.7">0.1u</text>
<text x="336.6" y="52.7">U17</text>
<text x="336.6" y="55.9">74HC4067D,652</text>
<text x="62.4" y="77.4">47k</text>
<text x="62.4" y="74.2">R1</text>
<text x="120.6" y="77.4">47k</text>
<text x="120.7" y="74.2">R3</text>
<text x="175.3" y="77.4">47k</text>
<text x="175.3" y="74.2">R5</text>
<text x="233.5" y="77.4">47k</text>
<text x="233.5" y="74.2">R7</text>
<text x="291.7" y="77.4">47k</text>
<text x="291.8" y="74.2">R9</text>
<text x="369.2" y="89.6">10k</text>
<text x="369.2" y="86.4">R33</text>
<text x="23.6" y="100.6">R12</text>
<text x="81.8" y="100.6">R14</text>
<text x="136.5" y="100.6">R16</text>
<text x="194.7" y="98.9">R18</text>
<text x="252.9" y="98.9">R20</text>
<text x="23.6" y="103.8">220</text>
<text x="38.4" y="107.1">QRE1113GR</text>
<text x="38.4" y="103.9">U6</text>
<text x="81.8" y="103.8">220</text>
<text x="96.7" y="107.1">QRE1113GR</text>
<text x="96.7" y="103.9">U7</text>
<text x="136.5" y="103.8">220</text>
<text x="151.3" y="107.1">QRE1113GR</text>
<text x="151.3" y="103.9">U8</text>
<text x="194.7" y="102.1">220</text>
<text x="209.5" y="105.3">QRE1113GR</text>
<text x="209.5" y="102.1">U9</text>
<text x="252.9" y="102.1">220</text>
<text x="267.7" y="105.3">QRE1113GR</text>
<text x="267.7" y="102.1">U10</text>
<text x="327.1" y="119.9">U19</text>
<text x="365.8" y="119.6">FH12-08S-1SH</text>
<text x="365.8" y="116.4">FPC1</text>
<text x="327.1" y="123.2">OUT</text>
<text x="62.4" y="135.9">R11</text>
<text x="120.7" y="135.9">R13</text>
<text x="175.3" y="135.9">R15</text>
<text x="233.5" y="137.3">47k</text>
<text x="233.5" y="134.2">R17</text>
<text x="291.7" y="137.3">47k</text>
<text x="291.8" y="134.2">R19</text>
<text x="62.4" y="139.1">47k</text>
<text x="120.6" y="139.1">47k</text>
<text x="175.3" y="139.1">47k</text>
<text x="23.6" y="160.6">R22</text>
<text x="81.8" y="160.6">R24</text>
<text x="136.5" y="160.6">R26</text>
<text x="194.7" y="160.6">R28</text>
<text x="252.9" y="160.6">R30</text>
<text x="23.6" y="163.8">220</text>
<text x="38.4" y="167">QRE1113GR</text>
<text x="38.4" y="163.8">U11</text>
<text x="81.8" y="163.8">220</text>
<text x="96.7" y="167">QRE1113GR</text>
<text x="96.7" y="163.8">U12</text>
<text x="136.5" y="163.8">220</text>
<text x="151.3" y="167">QRE1113GR</text>
<text x="151.3" y="163.8">U13</text>
<text x="194.7" y="163.8">220</text>
<text x="209.5" y="167">QRE1113GR</text>
<text x="209.5" y="163.8">U14</text>
<text x="252.9" y="163.8">220</text>
<text x="267.7" y="167">QRE1113GR</text>
<text x="267.7" y="163.8">U15</text>
<text x="329.8" y="167.4">U18</text>
<text x="329.8" y="170.6">DIST_S 2.54 1X3</text>
<text x="62.4" y="195.9">R21</text>
<text x="120.7" y="195.9">R23</text>
<text x="175.3" y="195.9">R25</text>
<text x="233.5" y="195.9">R27</text>
<text x="291.8" y="195.9">R29</text>
<text x="62.4" y="199.1">47k</text>
<text x="120.6" y="199.1">47k</text>
<text x="175.3" y="199.1">47k</text>
<text x="233.5" y="199.1">47k</text>
<text x="291.7" y="199.1">47k</text>
<text x="23.6" y="220.6">R32</text>
<text x="23.6" y="223.8">220</text>
<text x="38.4" y="227">QRE1113GR</text>
<text x="38.4" y="223.8">U16</text>
<text x="62.4" y="255.9">R31</text>
<text x="62.4" y="259">47k</text>
</g>
<g font-size="3.2">
<text x="24.4" y="49.8">1</text>
<text x="54.7" y="49.8">4</text>
<text x="82.6" y="49.8">1</text>
<text x="112.9" y="49.8">4</text>
<text x="137.3" y="49.8">1</text>
<text x="167.6" y="49.8">4</text>
<text x="195.5" y="49.8">1</text>
<text x="225.8" y="49.8">4</text>
<text x="253.7" y="49.8">1</text>
<text x="284" y="49.8">4</text>
<text x="24.4" y="60.4">2</text>
<text x="54.7" y="60.4">3</text>
<text x="82.6" y="60.4">2</text>
<text x="112.9" y="60.4">3</text>
<text x="137.3" y="60.4">2</text>
<text x="167.6" y="60.4">3</text>
<text x="195.5" y="60.4">2</text>
<text x="225.8" y="60.4">3</text>
<text x="253.7" y="60.4">2</text>
<text x="284" y="60.4">3</text>
<text x="325.6" y="99.2">12</text>
<text x="331.2" y="100.9">GND</text>
<text x="24.4" y="111.5">1</text>
<text x="54.7" y="111.5">4</text>
<text x="82.6" y="111.5">1</text>
<text x="112.9" y="111.5">4</text>
<text x="137.3" y="111.5">1</text>
<text x="167.6" y="111.5">4</text>
<text x="195.5" y="109.7">1</text>
<text x="225.8" y="109.7">4</text>
<text x="253.7" y="109.7">1</text>
<text x="284" y="109.7">4</text>
<text x="24.4" y="122.1">2</text>
<text x="54.7" y="122.1">3</text>
<text x="82.6" y="122.1">2</text>
<text x="112.9" y="122.1">3</text>
<text x="137.3" y="122.1">2</text>
<text x="167.6" y="122.1">3</text>
<text x="195.5" y="120.3">2</text>
<text x="225.8" y="120.3">3</text>
<text x="253.7" y="120.3">2</text>
<text x="284" y="120.3">3</text>
<text x="329.4" y="129.2">8</text>
<text x="329.4" y="136.2">6</text>
<text x="329.4" y="132.7">7</text>
<text x="329.4" y="143.3">4</text>
<text x="329.4" y="139.7">5</text>
<text x="329.4" y="146.8">3</text>
<text x="329.4" y="153.8">1</text>
<text x="329.4" y="150.3">2</text>
<text x="24.4" y="171.5">1</text>
<text x="54.7" y="171.5">4</text>
<text x="82.6" y="171.5">1</text>
<text x="112.9" y="171.5">4</text>
<text x="137.3" y="171.5">1</text>
<text x="167.6" y="171.5">4</text>
<text x="195.5" y="171.5">1</text>
<text x="225.8" y="171.5">4</text>
<text x="253.7" y="171.5">1</text>
<text x="284" y="171.5">4</text>
<text x="24.4" y="182.1">2</text>
<text x="54.7" y="182.1">3</text>
<text x="82.6" y="182.1">2</text>
<text x="112.9" y="182.1">3</text>
<text x="137.3" y="182.1">2</text>
<text x="167.6" y="182.1">3</text>
<text x="195.5" y="182.1">2</text>
<text x="225.8" y="182.1">3</text>
<text x="253.7" y="182.1">2</text>
<text x="284" y="182.1">3</text>
<text x="24.4" y="231.5">1</text>
<text x="54.7" y="231.5">4</text>
<text x="24.4" y="242">2</text>
<text x="54.7" y="242">3</text>
</g>
<g font-size="3.2" fill="#00f">
<text x="327.7" y="60.4">1</text>
<text x="327.7" y="63.9">2</text>
<text x="331.2" y="62.1">Z</text>
<text x="331.2" y="65.7">Y7</text>
<text x="342.2" y="65.7">Y8</text>
<text x="347.7" y="63.9">23</text>
<text x="327.7" y="67.4">3</text>
<text x="327.7" y="70.9">4</text>
<text x="331.2" y="69.2">Y6</text>
<text x="342.2" y="69.2">Y9</text>
<text x="347.7" y="70.9">21</text>
<text x="347.7" y="67.4">22</text>
<text x="327.7" y="74.5">5</text>
<text x="327.7" y="78">6</text>
<text x="331.2" y="72.7">Y5</text>
<text x="331.2" y="76.2">Y4</text>
<text x="340.2" y="76.2">Y11</text>
<text x="340.2" y="72.7">Y10</text>
<text x="347.7" y="78">19</text>
<text x="347.7" y="74.5">20</text>
<text x="327.7" y="81.5">7</text>
<text x="331.2" y="79.8">Y3</text>
<text x="331.2" y="83.3">Y2</text>
<text x="340.2" y="83.3">Y13</text>
<text x="340.2" y="79.8">Y12</text>
<text x="347.7" y="81.5">18</text>
<text x="327.7" y="85.1">8</text>
<text x="327.7" y="88.6">9</text>
<text x="331.2" y="86.8">Y1</text>
<text x="340.2" y="86.8">Y14</text>
<text x="347.7" y="88.6">16</text>
<text x="347.7" y="85.1">17</text>
<text x="325.6" y="92.1">10</text>
<text x="325.6" y="95.6">11</text>
<text x="331.2" y="90.3">Y0</text>
<text x="331.2" y="93.9">S0</text>
<text x="340.2" y="90.3">Y15</text>
<text x="341.6" y="93.9">E#</text>
<text x="347.7" y="95.6">14</text>
<text x="347.7" y="92.1">15</text>
<text x="331.2" y="97.4">S1</text>
<text x="342" y="100.9">S3</text>
<text x="342" y="97.4">S2</text>
<text x="347.7" y="99.2">13</text>
<text x="366.5" y="123.9">1</text>
<text x="370" y="125.6">1</text>
<text x="366.5" y="127.4">2</text>
<text x="366.5" y="130.9">3</text>
<text x="370" y="129.2">2</text>
<text x="366.5" y="134.4">4</text>
<text x="366.5" y="138">5</text>
<text x="370" y="132.7">3</text>
<text x="370" y="136.2">4</text>
<text x="366.5" y="141.5">6</text>
<text x="370" y="139.7">5</text>
<text x="370" y="143.3">6</text>
<text x="366.5" y="145">7</text>
<text x="366.5" y="148.6">8</text>
<text x="370" y="146.8">7</text>
<text x="364.4" y="155.6">10</text>
<text x="366.5" y="152.1">9</text>
<text x="370" y="150.3">8</text>
<text x="370" y="153.8">9</text>
<text x="370" y="157.4">10</text>
<text x="329.5" y="176.8">+</text>
<text x="333.6" y="175">1</text>
<text x="333.6" y="178.5">2</text>
<text x="329.6" y="183.8">O</text>
<text x="330.6" y="180.3">-</text>
<text x="333.6" y="182.1">3</text>
</g>
<g font-size="3.2" fill="#f00">
<text x="339.6" y="62.1">VCC</text>
<text x="347.7" y="60.4">24</text>
</g>
</svg>
